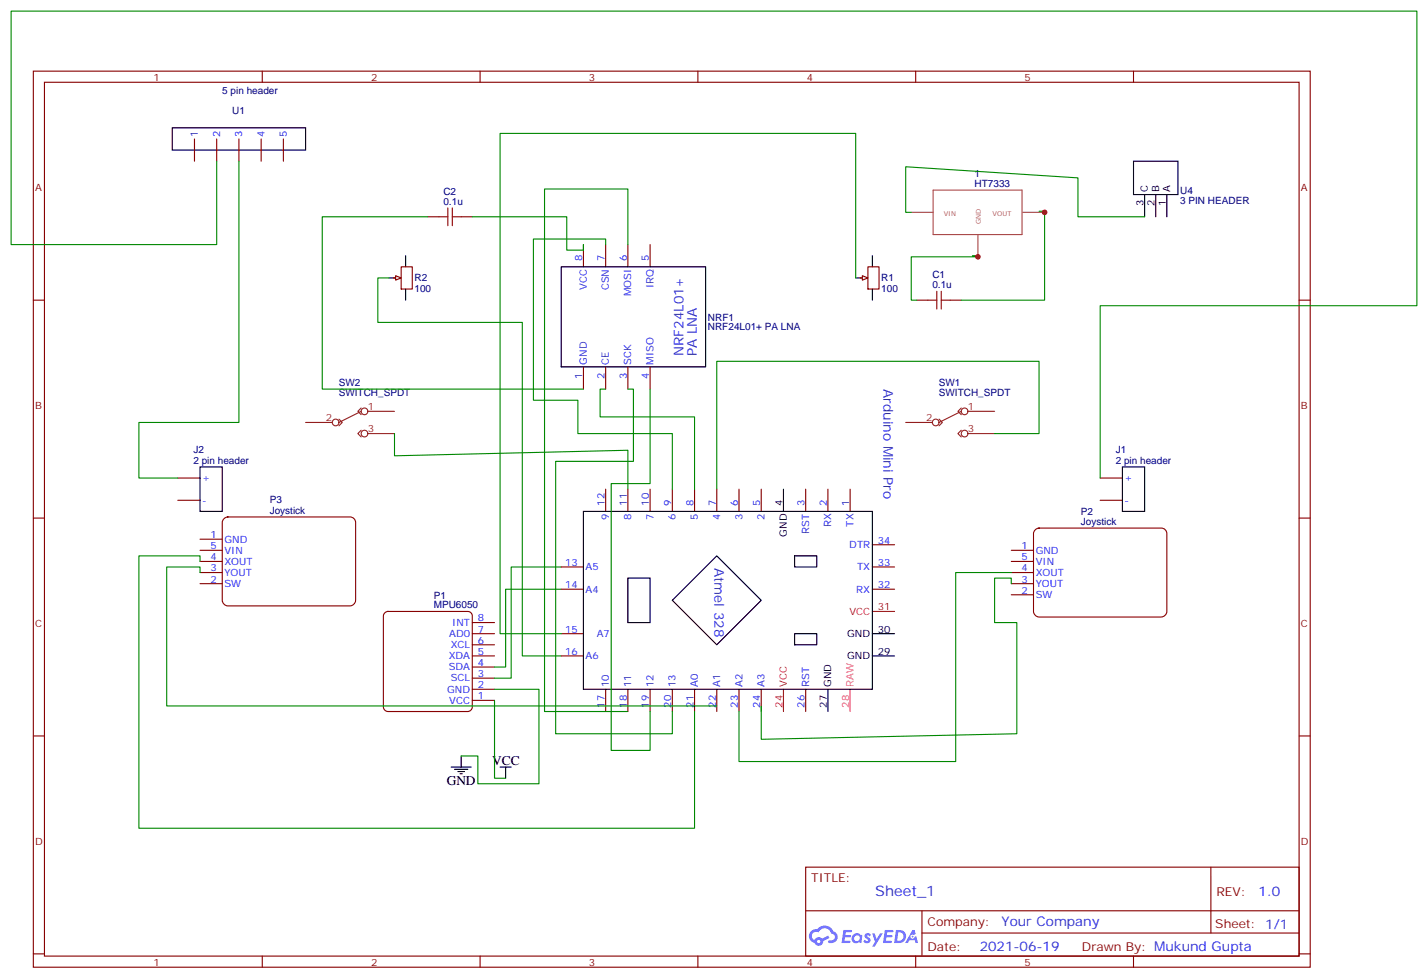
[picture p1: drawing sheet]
<svg xmlns="http://www.w3.org/2000/svg" width="453mm" height="311mm" viewBox="0 0 453 311" stroke-linecap="round" stroke-linejoin="round" font-family="sans-serif">
<g fill="none" stroke="#870000" stroke-width=".35">
<path d="M10.6 22.6h405.3v284.3h-405.3zM14.1 26.1h398.3v277.3h-398.3zM83.3 22.6v3.5M152.4 22.6v3.5M221.5 22.6v3.5M290.7 22.6v3.5M359.8 22.6v3.5M10.6 95.2h3.5M412.4 95.2h3.5M10.6 164.4h3.5M412.4 164.4h3.5M10.6 233.5h3.5"/>
<path d="M412.4 233.5h3.5M255.8 275.2h156.6v28.2h-156.6zM384.4 275.2v20.9M255.8 289h156.5M292.7 296.1h119.6M292.7 289v14.1M10.6 302.7h3.5M83.3 303.4v3.5M152.4 303.4v3.5M221.5 303.4v3.5M290.7 303.4v3.5M359.8 303.4v3.5"/>
<path d="M412.4 302.7h3.5"/>
</g>
<g fill="#5487ff">
<path d="M274.7 296.3a1.22 1.22 0 0 1 1.8 .3l-.4 .6a.47 .47 0 0 0-.4-.4 .47 .47 0 0 0-.5 .2l.2 .2a1.14 1.14 0 0 1 .8 1.8 1.14 1.14 0 0 1-1.9-.1l-.3-.2 .5-.5 .8 .4a.29 .29 0 0 0 .3-.2 .29 .29 0 0 0-.3-.4 1.04 1.04 0 0 1-.6-1.7z"/>
<path d="M267.8 295.1h2.3l.3 .2-.1 .5h-1.8l-.1 .9h1.5l.3 .4-.4 .3h-1.6l-.1 1.1 1.7 .1 .2 .3-.2 .3h-2.6z"/>
<path d="M280.9 295.1l2.7 .2-.1 .5h-1.9l-.1 .9h1.5l.4 .4-.4 .3h-1.6l-.2 1.1 1.7 .1 .2 .3-.1 .3h-2.7z"/>
<path d="M289.7 295.1h.7l.3 1.2-.6 .4a.69 .69 0 0 0-1.1 .2 .69 .69 0 0 0 .5 1 .69 .69 0 0 0 .9-.6l.5-.3 .5 2.2h-.8l-.2-.8h-1.7l-.5 .8h-.9z"/>
<path d="M276.9 296.2h.7l.7 1.8 1.1-1.8h.8l-2.5 4.2h-.8l.9-1.6z"/>
<path d="M284.4 295.1l-.6 4.1h1.4a2.11 2.11 0 0 0 2.4-2.1 2.11 2.11 0 0 0-2.5-2zM285.2 295.8a1.43 1.43 0 0 1 1.6 1.6 1.43 1.43 0 0 1-2 1.1z"/>
<path d="M270.8 296.7a1.54 1.54 0 0 0-.1 2.2 1.54 1.54 0 0 0 2.1 .1l.6 .2 .3-2.2-.5-.3a1.49 1.49 0 0 0-2.4 0zM271 297.7a.95 .95 0 0 1 1.9 0 .95 .95 0 0 1-1.9 0z"/>
<path d="M257.5 295.5a2.18 2.18 0 0 0 1 3.7 1.44 1.44 0 0 0 1.7 .9 1.44 1.44 0 0 0 1.1-1.5l2-1-.4-.7-1.9 1a1.47 1.47 0 0 0-2.5 .4 1.39 1.39 0 0 1-.6-1.9 1.39 1.39 0 0 1 2-.5 2.12 2.12 0 0 1 2.1-1.3 2.12 2.12 0 0 1 1.9 1.7 1.14 1.14 0 0 1 1.1 1.4 1.14 1.14 0 0 1-1.6 .7 .43 .43 0 0 0-.6 .4 .43 .43 0 0 0 .4 .5 1.98 1.98 0 0 0 2.6-1.3 1.98 1.98 0 0 0-1.3-2.5 3.1 3.1 0 0 0-5.2-.7l-.9 .1zM259.4 298.8a.54 .54 0 0 1 1 0 .54 .54 0 0 1-1 0z"/>
<circle cx="289.7" cy="297.2" r=".26"/>
</g>
<path d="M185.2 77.6v7.1M192.3 77.6v7.1M199.3 77.6v7.1M206.4 77.6v7.1M185.2 116.4v7.1M192.3 116.4v7.1M199.3 116.4v7.1M206.4 116.4v7.1" fill="none" stroke="#870000" stroke-width=".35"/>
<path d="M178.2 84.7h45.8v31.7h-45.8z" fill="none" stroke="#000" stroke-width=".35"/>
<path d="M122 194.6l1.1-.6h25.4a1.41 1.41 0 0 1 1.4 1.4v29a1.51 1.51 0 0 1-1.4 1.4h-25.4a1.51 1.51 0 0 1-1.4-1.4v-29z" fill="#fff" stroke="#800000" stroke-width=".35"/>
<path d="M273 88.2h1.8M275.5 84.7h3.5v7h-3.5zM149.9 197.6h7.1M149.9 218.7h7.1M149.9 215.2h7.1M149.9 211.7h7.1M149.9 208.1h7.1M149.9 204.6h7.1M149.9 201.1h7.1M149.9 222.2h7.1" fill="none" stroke="#870000" stroke-width=".35"/>
<g fill="none" stroke="#8c2424" stroke-width=".35">
<path d="M97 134.1h8.5M107.6 133l1.1 1.1-1.1 1M114.7 129.5l-1.1 1 1.1 1.1M114.7 136.5l-1.1 1.1 1.1 1M114.7 130.5l-7.1 3.6M116.8 130.5h8.4M116.8 137.6h8.4M287.5 134.1h8.5M298.1 133l1.1 1.1-1.1 1M305.2 129.5l-1.1 1 1.1 1.1M305.2 136.5l-1.1 1.1 1.1 1M305.2 130.5l-7.1 3.6"/>
<path d="M307.3 130.5h8.4M307.3 137.6h8.4"/>
<circle cx="106.5" cy="134.1" r="1.06"/>
<circle cx="115.7" cy="137.6" r="1.06"/>
<circle cx="115.7" cy="130.5" r="1.06"/>
<circle cx="297" cy="134.1" r="1.06"/>
<circle cx="306.2" cy="137.6" r="1.06"/>
<circle cx="306.2" cy="130.5" r="1.06"/>
</g>
<path d="M271.6 88.2h3.6M276.9 81.1v3.6M276.9 91.7v3.5" fill="none" stroke="#000" stroke-width=".35"/>
<path d="M273.8 87.5l1.7 .7-1.7 .7z" fill="#f0f0f0" stroke="#870000" stroke-width=".35"/>
<path d="M123.5 88.2h3.5M128.8 81.1v3.6M128.8 91.7v3.5" fill="none" stroke="#000" stroke-width=".35"/>
<path d="M124.9 88.2h1.7M127.4 84.7h3.5v7h-3.5z" fill="none" stroke="#870000" stroke-width=".35"/>
<path d="M125.6 87.5l1.8 .7-1.8 .7z" fill="#f0f0f0" stroke="#870000" stroke-width=".35"/>
<g fill="none" stroke="#000" stroke-width=".35">
<path d="M54.7 40.6h42.3v7h-42.3zM359.8 51.2h14.1v10.5h-14.1zM363.4 61.7v7.1M366.9 61.7v7.1M370.4 61.7v7.1M63.5 148.2h7.1v14.1h-7.1zM248.7 155.2v7.1M356.3 148.2h7.1v14.1h-7.1zM185.2 162.3h91.7v56.4h-91.7zM227.5 176.4l14.2 14.1-14.2 14.1-14.1-14.1zM252.2 176.4h7.1v3.5h-7.1zM199.3 183.4h7.1v14.2h-7.1z"/>
<path d="M252.2 201.1h7.1v3.5h-7.1zM262.8 218.7v7.1M276.9 201.1h7.1M276.9 208.1h7.1M146.4 239.9v3.5M143.2 243.4h6.4M144.3 244.1h4.2M145.3 244.8h2.2M146 245.5h.8M158.7 243.4h3.6M160.5 243.4v3.5"/>
</g>
<g fill="none" stroke="#870000" stroke-width=".35">
<path d="M61.7 44.1v7.1M68.8 44.1v7.1M75.8 44.1v7.1M82.9 44.1v7.1M90 44.1v7.1M135.8 68.8h3.5M146.4 68.8h3.5M291 95.2h3.6M301.6 95.2h3.6M56.4 151.7h7.1M56.4 158.7h7.1M192.3 155.2v7.1"/>
<path d="M199.3 155.2v7.1M206.4 155.2v7.1M213.4 155.2v7.1M220.5 155.2v7.1M227.5 155.2v7.1M234.6 155.2v7.1M241.7 155.2v7.1M255.8 155.2v7.1M262.8 155.2v7.1M269.9 155.2v7.1M349.2 151.7h7.1M349.2 158.7h7.1"/>
<path d="M63.5 174.6h7.1M63.5 178.2h7.1M63.5 171.1h7.1M71.1 164.6l1.2-.6h38.8l.9 .3 .6 .6 .3 .9v24.7l-.3 .9-.7 .6-.8 .3h-38.8l-.9-.3-.6-.7-.2-.8v-24.7zM178.2 179.9h7M276.9 172.9h7.1M276.9 179.9h7.1M321 174.6h7.1M321 178.2h7.1M328.7 168.1l1.1-.5h38.9l.8 .2 .7 .6 .2 .9v24.7l-.3 .9-.6 .7-.8 .2h-38.9l-.8-.3-.7-.7-.2-.8v-24.7zM63.5 185.2h7.1M63.5 181.7h7.1"/>
<path d="M178.2 187h7M276.9 187h7.1M321 188.7h7.1M321 185.2h7.1M321 181.7h7.1M178.2 208.1h7M178.2 201.1h7M192.3 218.7v7.1M199.3 218.7v7.1M206.4 218.7v7.1M213.4 218.7v7.1M220.5 218.7v7.1"/>
<path d="M227.5 218.7v7.1M234.6 218.7v7.1M241.7 218.7v7.1M255.8 218.7v7.1"/>
</g>
<path d="M276.9 194h7.1M248.7 218.7v7.1" fill="none" stroke="#f00" stroke-width=".35"/>
<path d="M269.9 218.7v7.1" fill="none" stroke="#f09" stroke-width=".35"/>
<path d="M139.3 68.8h2.9M142.2 66v5.6M143.6 68.8h2.8M143.6 66v5.6M294.6 95.2h2.8M297.4 92.4v5.7M298.8 95.2h2.8M298.8 92.4v5.7" fill="none" stroke="#a10000" stroke-width=".35"/>
<g fill="none" stroke="#008700" stroke-width=".35">
<path d="M68.8 51.2v26.4h-65.3v-74.1h446.3v93.5h-100.6v54.7M75.8 51.2v82.9h-31.7v17.6h12.3M135.8 68.8h-33.5v54.7h82.9M149.9 68.8h30v10.6h5.3v-1.8M192.3 77.6v-1.8h-23v51.2h14.1v10.6h30v17.6M199.3 77.6v-17.6h-26.4v165.8h26.4M289.3 67.4h-1.8v-14.5l54.7 3.5v12.4h21.2M329.8 67h1.8v28.2h-26.4M123.5 88.2h-3.6v14.1h45.9v105.8h12.4M271.6 88.2v-45.9h-112.9v158.8h19.5M308.7 81.1h1.7v.4h-21.1v13.7h1.7M125.2 137.6v7l74.1-1.7v12.3"/>
<path d="M192.3 123.5h-1.8v8.8h30v22.9M199.3 123.5h1.8v22.9h-24.7v86.4h37v-7M206.4 123.5v30h-12.4v84.6h12.4v-12.3M315.7 137.6h14.1v-22.9h-102.3v40.5M63.5 178.2v-1.8h-19.4v86.4h176.4v-37M178.2 179.9h-15.9v35.3h-5.3M63.5 181.7v-1.8h-10.6v44.1h174.6M178.2 187h-17.7v24.7h-3.5M321 181.7h-17.6v60h-68.8v-15.9M321 185.2v-1.8h-5.3v14.2h7.1v35.2l-81.1 1.8v-10.6M157 218.7h14.1v30h-19.4v-8.8h-5.3M157 222.2v24.7h3.5"/>
</g>
<path d="M289.3 67.4h6.9M296.2 60.3h28.2v14.1h-28.2zM310.4 74.5v7M324.7 67.4h6.9" fill="none" stroke="#a64a4a" stroke-width=".35"/>
<g fill="#c00">
<circle cx="331.6" cy="67.4" r=".88"/>
<circle cx="310.4" cy="81.5" r=".88"/>
</g>
<text font-size="4.6" fill="#00f" x="277.9" y="284.2">Sheet_1</text>
<g font-size="4.2" fill="#00f">
<text x="217" y="112.9" transform="rotate(-90 217 112.9)">NRF24L01+</text>
<text x="221.2" y="112.9" transform="rotate(-90 221.2 112.9)">PA LNA</text>
<text x="280.5" y="123.5" transform="rotate(90 280.5 123.5)">Arduino Mini Pro</text>
<text x="226.8" y="180.3" transform="rotate(90 226.8 180.3)">Atmel 328</text>
<text x="399.6" y="284.4">1.0</text>
<text x="317.9" y="294">Your Company</text>
<text x="311" y="301.8">2021-06-19</text>
</g>
<g font-size="4.2">
<text x="156.3" y="242.7">VCC</text>
<text x="141.8" y="249.1">GND</text>
</g>
<g font-size="3.9" fill="#800">
<text x="257.5" y="279.8">TITLE:</text>
<text x="386.2" y="284.4">REV:</text>
<text x="294.4" y="294">Company:</text>
<text x="385.8" y="294.6">Sheet: 1/1</text>
<text x="294.4" y="301.6">Date:</text>
<text x="343.5" y="301.7">Drawn By: Mukund Gupta</text>
</g>
<g font-size="3.2" fill="#800">
<text x="48.7" y="25.6">1</text>
<text x="117.8" y="25.6">2</text>
<text x="187" y="25.6">3</text>
<text x="256.1" y="25.6">4</text>
<text x="325.3" y="25.6">5</text>
<text x="11.1" y="60.7">A</text>
<text x="412.9" y="60.7">A</text>
<text x="11.1" y="129.8">B</text>
<text x="412.9" y="129.8">B</text>
<text x="11.1" y="199">C</text>
<text x="412.9" y="199">C</text>
<text x="11.1" y="268.1">D</text>
<text x="412.9" y="268.1">D</text>
<text x="48.7" y="306.4">1</text>
<text x="117.8" y="306.4">2</text>
<text x="187" y="306.4">3</text>
<text x="256.1" y="306.4">4</text>
<text x="325.3" y="306.4">5</text>
</g>
<g font-size="3.2" fill="#000080">
<text x="70.6" y="30">5 pin header</text>
<text x="73.7" y="36.3">U1</text>
<text x="309.4" y="59.3">HT7333</text>
<text x="309.4" y="56.3">1</text>
<text x="140.8" y="64.9">0.1u</text>
<text x="140.8" y="61.8">C2</text>
<text x="374.6" y="64.6">3 PIN HEADER</text>
<text x="374.6" y="61.6">U4</text>
<text x="131.6" y="89.3">R2</text>
<text x="279.8" y="89.3">R1</text>
<text x="296" y="88.3">C1</text>
<text x="131.6" y="92.5">100</text>
<text x="279.8" y="92.5">100</text>
<text x="296" y="91.4">0.1u</text>
<text x="224.7" y="101.8">NRF1</text>
<text x="224.7" y="104.8">NRF24L01+ PA LNA</text>
<text x="107.5" y="125.7">SWITCH_SPDT</text>
<text x="107.5" y="122.5">SW2</text>
<text x="298" y="125.7">SWITCH_SPDT</text>
<text x="298" y="122.5">SW1</text>
<text x="61.4" y="143.9">J2</text>
<text x="354.2" y="143.9">J1</text>
<text x="61.4" y="147.1">2 pin header</text>
<text x="354.2" y="147.1">2 pin header</text>
<text x="85.6" y="159.8">P3</text>
<text x="85.6" y="163">Joystick</text>
<text x="343.2" y="166.5">Joystick</text>
<text x="343.2" y="163.3">P2</text>
<text x="137.7" y="190">P1</text>
<text x="137.7" y="193">MPU6050</text>
</g>
<g font-size="3.2" fill="#00f">
<text x="62.8" y="43.4" transform="rotate(-90 62.8 43.4)">1</text>
<text x="69.8" y="43.4" transform="rotate(-90 69.8 43.4)">2</text>
<text x="76.9" y="43.4" transform="rotate(-90 76.9 43.4)">3</text>
<text x="84" y="43.4" transform="rotate(-90 84 43.4)">4</text>
<text x="91" y="43.4" transform="rotate(-90 91 43.4)">5</text>
<text x="184.9" y="82.9" transform="rotate(-90 184.9 82.9)">8</text>
<text x="191.9" y="82.9" transform="rotate(-90 191.9 82.9)">7</text>
<text x="199" y="82.9" transform="rotate(-90 199 82.9)">6</text>
<text x="206" y="82.9" transform="rotate(-90 206 82.9)">5</text>
<text x="186.3" y="92" transform="rotate(-90 186.3 92)">VCC</text>
<text x="193.3" y="92.1" transform="rotate(-90 193.3 92.1)">CSN</text>
<text x="200.4" y="94" transform="rotate(-90 200.4 94)">MOSI</text>
<text x="207.4" y="91.4" transform="rotate(-90 207.4 91.4)">IRQ</text>
<text x="186.3" y="115.7" transform="rotate(-90 186.3 115.7)">GND</text>
<text x="193.3" y="115.7" transform="rotate(-90 193.3 115.7)">CE</text>
<text x="200.4" y="115.7" transform="rotate(-90 200.4 115.7)">SCK</text>
<text x="207.4" y="115.7" transform="rotate(-90 207.4 115.7)">MISO</text>
<text x="184.9" y="120.2" transform="rotate(-90 184.9 120.2)">1</text>
<text x="191.9" y="120.2" transform="rotate(-90 191.9 120.2)">2</text>
<text x="199" y="120.2" transform="rotate(-90 199 120.2)">3</text>
<text x="206" y="120.2" transform="rotate(-90 206 120.2)">4</text>
<text x="64.2" y="152.8">+</text>
<text x="357" y="152.8">+</text>
<text x="64.2" y="159.8">-</text>
<text x="191.9" y="160.5" transform="rotate(-90 191.9 160.5)">12</text>
<text x="199" y="160.5" transform="rotate(-90 199 160.5)">11</text>
<text x="206" y="160.5" transform="rotate(-90 206 160.5)">10</text>
<text x="213.1" y="160.5" transform="rotate(-90 213.1 160.5)">9</text>
<text x="220.1" y="160.5" transform="rotate(-90 220.1 160.5)">8</text>
<text x="227.2" y="160.5" transform="rotate(-90 227.2 160.5)">7</text>
<text x="234.2" y="160.5" transform="rotate(-90 234.2 160.5)">6</text>
<text x="241.3" y="160.5" transform="rotate(-90 241.3 160.5)">5</text>
<text x="255.4" y="160.5" transform="rotate(-90 255.4 160.5)">3</text>
<text x="262.5" y="160.5" transform="rotate(-90 262.5 160.5)">2</text>
<text x="269.5" y="160.5" transform="rotate(-90 269.5 160.5)">1</text>
<text x="357" y="159.8">-</text>
<text x="193.3" y="165" transform="rotate(-90 193.3 165)">9</text>
<text x="200.4" y="165" transform="rotate(-90 200.4 165)">8</text>
<text x="207.4" y="165" transform="rotate(-90 207.4 165)">7</text>
<text x="214.5" y="165" transform="rotate(-90 214.5 165)">6</text>
<text x="221.5" y="165" transform="rotate(-90 221.5 165)">5</text>
<text x="228.6" y="165" transform="rotate(-90 228.6 165)">4</text>
<text x="235.7" y="165" transform="rotate(-90 235.7 165)">3</text>
<text x="242.7" y="165" transform="rotate(-90 242.7 165)">2</text>
<text x="263.9" y="167.4" transform="rotate(-90 263.9 167.4)">RX</text>
<text x="270.9" y="167.1" transform="rotate(-90 270.9 167.1)">TX</text>
<text x="66.8" y="170.7">1</text>
<text x="71.3" y="172.2">GND</text>
<text x="256.8" y="169.3" transform="rotate(-90 256.8 169.3)">RST</text>
<text x="269.6" y="173.9">DTR</text>
<text x="278.7" y="172.5">34</text>
<text x="66.8" y="177.8">4</text>
<text x="66.8" y="174.3">5</text>
<text x="71.3" y="179.2">XOUT</text>
<text x="71.3" y="175.7">VIN</text>
<text x="179.4" y="179.6">13</text>
<text x="278.7" y="179.6">33</text>
<text x="324.3" y="174.3">1</text>
<text x="324.3" y="177.8">5</text>
<text x="328.8" y="175.8">GND</text>
<text x="328.8" y="179.2">VIN</text>
<text x="66.8" y="184.9">2</text>
<text x="66.8" y="181.3">3</text>
<text x="71.3" y="182.7">YOUT</text>
<text x="185.9" y="181">A5</text>
<text x="272.1" y="181">TX</text>
<text x="324.3" y="184.9">3</text>
<text x="324.3" y="181.3">4</text>
<text x="328.8" y="182.7">XOUT</text>
<text x="71.3" y="186.3">SW</text>
<text x="179.4" y="186.6">14</text>
<text x="185.9" y="188">A4</text>
<text x="271.8" y="188">RX</text>
<text x="278.7" y="186.6">32</text>
<text x="324.3" y="188.4">2</text>
<text x="328.8" y="189.8">SW</text>
<text x="328.8" y="186.3">YOUT</text>
<text x="151.7" y="197.2">8</text>
<text x="142.6" y="202.1">AD0</text>
<text x="143.6" y="198.6">INT</text>
<text x="151.7" y="200.7">7</text>
<text x="179.4" y="200.7">15</text>
<text x="189.4" y="202.1">A7</text>
<text x="142.4" y="209.2">XDA</text>
<text x="143.1" y="205.7">XCL</text>
<text x="151.7" y="207.8">5</text>
<text x="151.7" y="204.3">6</text>
<text x="179.4" y="207.8">16</text>
<text x="185.9" y="209.2">A6</text>
<text x="142.4" y="212.7">SDA</text>
<text x="151.7" y="214.8">3</text>
<text x="151.7" y="211.3">4</text>
<text x="141.9" y="219.8">GND</text>
<text x="143.1" y="216.2">SCL</text>
<text x="151.7" y="221.9">1</text>
<text x="151.7" y="218.4">2</text>
<text x="193.3" y="218" transform="rotate(-90 193.3 218)">10</text>
<text x="200.4" y="218" transform="rotate(-90 200.4 218)">11</text>
<text x="207.4" y="218" transform="rotate(-90 207.4 218)">12</text>
<text x="214.5" y="218" transform="rotate(-90 214.5 218)">13</text>
<text x="221.5" y="218" transform="rotate(-90 221.5 218)">A0</text>
<text x="228.6" y="218" transform="rotate(-90 228.6 218)">A1</text>
<text x="235.7" y="218" transform="rotate(-90 235.7 218)">A2</text>
<text x="242.7" y="218" transform="rotate(-90 242.7 218)">A3</text>
<text x="256.8" y="218" transform="rotate(-90 256.8 218)">RST</text>
<text x="142.6" y="223.3">VCC</text>
<text x="191.9" y="224.5" transform="rotate(-90 191.9 224.5)">17</text>
<text x="199" y="224.5" transform="rotate(-90 199 224.5)">18</text>
<text x="206" y="224.5" transform="rotate(-90 206 224.5)">19</text>
<text x="213.1" y="224.5" transform="rotate(-90 213.1 224.5)">20</text>
<text x="220.1" y="224.5" transform="rotate(-90 220.1 224.5)">21</text>
<text x="227.2" y="224.5" transform="rotate(-90 227.2 224.5)">22</text>
<text x="234.2" y="224.5" transform="rotate(-90 234.2 224.5)">23</text>
<text x="241.3" y="224.5" transform="rotate(-90 241.3 224.5)">24</text>
<text x="255.4" y="224.5" transform="rotate(-90 255.4 224.5)">26</text>
</g>
<g font-size="3.2">
<text x="363" y="65.5" transform="rotate(-90 363 65.5)">3</text>
<text x="364.4" y="61" transform="rotate(-90 364.4 61)">C</text>
<text x="366.5" y="65.5" transform="rotate(-90 366.5 65.5)">2</text>
<text x="367.9" y="61" transform="rotate(-90 367.9 61)">B</text>
<text x="370.1" y="65.5" transform="rotate(-90 370.1 65.5)">1</text>
<text x="371.5" y="61" transform="rotate(-90 371.5 61)">A</text>
<text x="248.4" y="160.5" transform="rotate(-90 248.4 160.5)">4</text>
<text x="249.8" y="170.3" transform="rotate(-90 249.8 170.3)">GND</text>
<text x="268.9" y="202.1">GND</text>
<text x="278.7" y="200.7">30</text>
<text x="268.9" y="209.2">GND</text>
<text x="278.7" y="207.8">29</text>
<text x="263.9" y="218" transform="rotate(-90 263.9 218)">GND</text>
<text x="262.5" y="224.5" transform="rotate(-90 262.5 224.5)">27</text>
</g>
<g font-size="3.2" fill="#8d2323">
<text x="116.8" y="130.2">1</text>
<text x="307.3" y="130.2">1</text>
<text x="103.5" y="133.7">2</text>
<text x="116.8" y="137.2">3</text>
<text x="294" y="133.7">2</text>
<text x="307.3" y="137.2">3</text>
</g>
<g font-size="3.2" fill="#f00">
<text x="269.6" y="195.1">VCC</text>
<text x="278.7" y="193.7">31</text>
<text x="249.8" y="218" transform="rotate(-90 249.8 218)">VCC</text>
<text x="248.4" y="224.5" transform="rotate(-90 248.4 224.5)">24</text>
</g>
<g font-size="3.2" fill="#f09">
<text x="270.9" y="218" transform="rotate(-90 270.9 218)">RAW</text>
<text x="269.5" y="224.5" transform="rotate(-90 269.5 224.5)">28</text>
</g>
<g font-size="2.1" fill="#a54b4b">
<text x="299.6" y="68.4">VIN</text>
<text x="311.4" y="71.1" transform="rotate(-90 311.4 71.1)">GND</text>
<text x="315.1" y="68.4">VOUT</text>
</g>
</svg>
